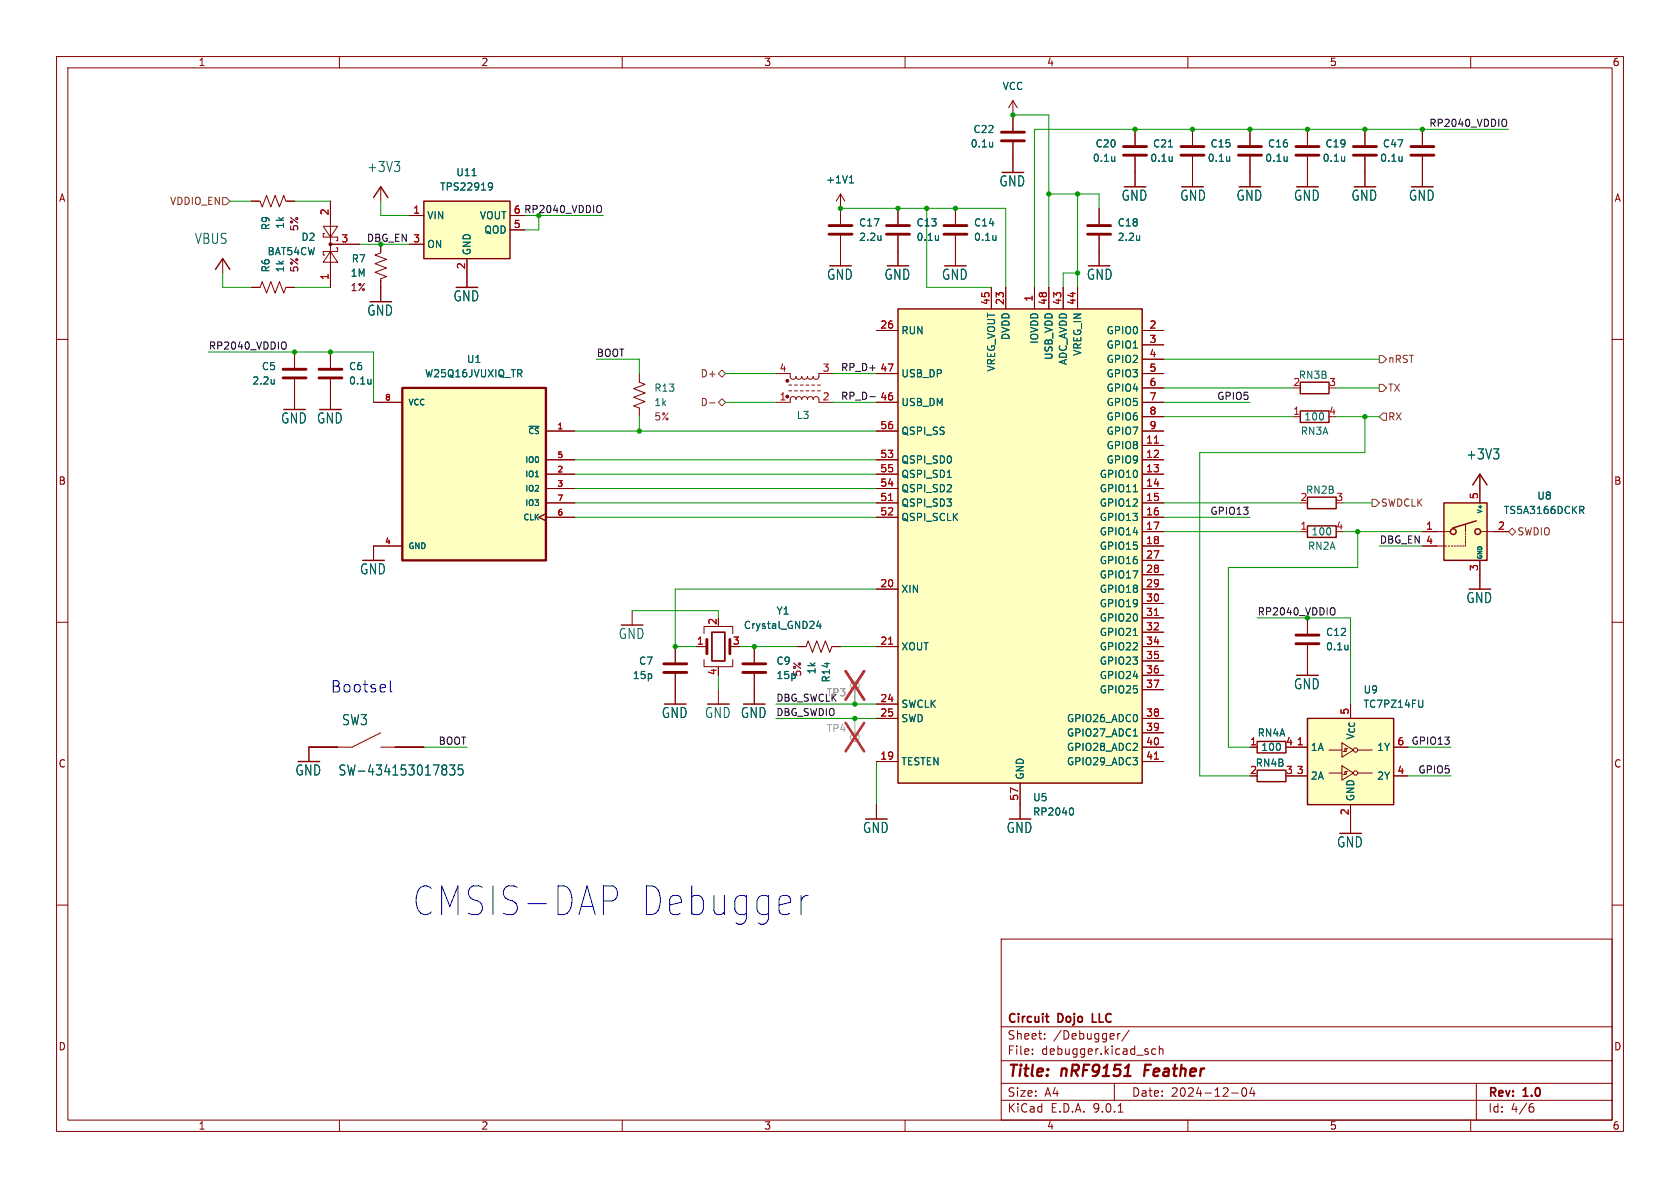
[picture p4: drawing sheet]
<svg xmlns="http://www.w3.org/2000/svg" width="297mm" height="210mm" viewBox="0 0 297 210" stroke-linecap="round" stroke-linejoin="round" font-family="sans-serif">
<g fill="none" stroke="#840000" stroke-width=".18">
<path d="M10 10h277v190h-277zM12 12h273v186h-273zM60 10v2M110 10v2M160 10v2M210 10v2M260 10v2M148.6 34.3v5.3M148.6 34.3l-.8 1.3M148.6 34.3l.8 1.3M200.7 22.9v2.8M200.7 27.7v5.3"/>
<path d="M210.8 30.5v2.5M221 30.5v2.5M241.3 22.9v2.8M241.3 27.7v5.3M251.5 22.9v2.8M251.5 27.7v5.3M148.6 41.7v5.3M158.7 44.5v2.5M10 60h2M228.6 73.7h1.3M285 60h2M229.9 94h1.2"/>
<path d="M10 110h2M285 110h2M180.3 142.2v2.6M10 160h2M177 166h108v32h-108zM285 160h2M60 198v2M110 198v2M160 198v2M177 194.5h108M177 191.5h108M177 187.5h108"/>
<path d="M177 181.5h108M182.5 186.3v.1M182.5 185.5v.1M184.7 183.6v.1M184.7 182.8v.1M197 191.5v3M197.6 182.7v1M197.7 196.6h.8M198 182.7l-.3 .1-.1 .2M199.6 182.1l-1.3 2M204.3 185.5l-.4-.1-.3 .3v.4l.1 .2h.6M205 185.5l.2-.1 .3 .1 .1 .9"/>
<path d="M205 184.9v1.5M210 198v2M217.7 193.2h1.2M219.7 192.4l.2-.1a.81 .81 0 0 1 .6 .6 .81 .81 0 0 1-.3 .8l-.2 .1a.81 .81 0 0 1-.3-1.4zM221.3 192.2l-.3 1.1h.9M221.7 192.8v1M260 198v2M261 191.5v6.5M270.6 195.7h.4l.2 .3-.1 .5-.5 .1M271 195.1l-.4 .1"/>
</g>
<path d="M202.5 188.2l-.2 2" fill="none" stroke="#840000" stroke-width=".4"/>
<path d="M184.8 179.7h.6M193.1 179.2v1.5h.7M185.3 180.7h.1" fill="none" stroke="#840000" stroke-width=".3"/>
<path d="M150.2 32.3h.7M150.3 31.4l.2-.3v1.2M197.1 27.7v.8M197.1 28.4l-.1 .1M237.7 27.7v.8M237.7 28.4v.1M247.9 27.7v.8M247.9 28.4l-.1 .1M155.7 41.6v.9M155.7 42.4h.1" fill="none" stroke="#006464" stroke-width=".18"/>
<path d="M229.9 67.6h5v2h-5zM229.9 72.6h5v2.1h-5zM231.1 87.9h5.1v2h-5.1zM231.1 93h5.1v2h-5.1z" fill="none" stroke="#840000" stroke-width=".25"/>
<path d="M146.6 39.9h4M198.6 25.9h4.1M198.6 27.4h4.1M239.3 25.9h4M239.3 27.4h4M249.4 25.9h4.1M249.4 27.4h4.1M146.6 41.4h4" fill="none" stroke="#840000" stroke-width=".51"/>
<path d="M158.7 54.6h43.2v83.8h-43.2z" fill="#ffffc2"/>
<path d="M158.7 54.6h43.2v83.8h-43.2z" fill="none" stroke="#840000" stroke-width=".25"/>
<g fill="none" stroke="#840000" stroke-width=".18">
<path d="M179.1 17.8l-.8 1.3M179.1 17.8l.7 1.3M179.1 17.8v2.5M168.9 36.8v2.8M194.3 36.8v2.8M154.9 58.4h3.8M168.9 41.7v5.3M175.3 50.8v3.8M177.8 50.8v3.8M182.9 50.8v3.8M185.4 50.8v3.8M188 50.8v3.8"/>
<path d="M190.5 50.8v3.8M194.3 41.7v5.3M201.9 58.4h3.8M154.9 66h3.8M154.9 71.1h3.8M154.9 76.2h3.8M201.9 66h3.8M201.9 71.1h3.8M201.9 76.2h3.8M201.9 61h3.8M201.9 63.5h3.8M201.9 68.6h3.8"/>
<path d="M201.9 73.7h3.8M201.9 78.7h3.8M154.9 81.3h3.8M154.9 83.8h3.8M154.9 86.4h3.8M154.9 88.9h3.8M154.9 91.4h3.8M201.9 81.3h3.8M201.9 83.8h3.8M201.9 86.4h3.8M201.9 88.9h3.8M201.9 91.4h3.8"/>
<path d="M201.9 94h3.8M201.9 96.5h3.8M201.9 99.1h3.8M154.9 104.1h3.8M154.9 114.3h3.8M201.9 104.1h3.8M201.9 114.3h3.8M201.9 101.6h3.8M201.9 106.7h3.8M201.9 109.2h3.8M201.9 111.8h3.8M201.9 116.8h3.8"/>
<path d="M201.9 119.4h3.8M231.1 109.2v2.8M231.1 114v5.4M154.9 124.5h3.8M154.9 127h3.8M154.9 134.6h3.8M180.3 138.4v3.8M201.9 127h3.8M201.9 134.6h3.8M201.9 121.9h3.8M201.9 129.5h3.8M201.9 132.1h3.8"/>
<path d="M154.9 142.2v2.6"/>
</g>
<path d="M176.1 41.6v.9M176.1 42.4h-.1M201.5 41.6v.9M201.5 42.4h-.1M167.5 84.4h.7M200.4 86.9h.7M200.4 112.3h.7M238.3 114v.9M238.3 114.8h-.1M200.4 130.1h.7M189.5 142.8a.79 .79 0 0 1 0 1.3" fill="none" stroke="#006464" stroke-width=".18"/>
<path d="M204.1 78.3h.7M157.1 88.5h.7M157.1 113.9h.7M204.1 108.8h.7M204.1 134.2h.7" fill="none" stroke="#a90000" stroke-width=".18"/>
<path d="M166.9 39.9h4M192.3 39.9h4M166.9 41.4h4M192.3 41.4h4M229.1 112.3h4.1M229.1 113.8h4.1" fill="none" stroke="#840000" stroke-width=".51"/>
<path d="M231.1 127h15.3v15.2h-15.3z" fill="#ffffc2"/>
<path d="M231.1 127h15.3v15.2h-15.3z" fill="none" stroke="#840000" stroke-width=".25"/>
<g fill="none" stroke="#840000" stroke-width=".18">
<path d="M158.7 36.8v2.8M210.8 22.9v2.8M210.8 27.7v2.8M158.7 41.7v2.8M261.6 101.6v2.5M228.6 132.1h2.5M228.6 137.2h2.5M234.9 132.6h2.3M234.9 136.7h2.3M237.2 131.3l2.1 1.3-2.1 1.3zM237.2 135.4l2.1 1.3-2.1 1.2zM237.5 132.8h.5v-.5h-.3v.5"/>
<path d="M237.5 136.9h.5v-.5h-.3v.5M238 132.3h.3M238 136.4h.3M240 132.6h2.6M240 136.7h2.6M246.4 132.1h2.5M246.4 137.2h2.5M238.8 142.2v5.1"/>
<circle cx="239.6" cy="136.7" r=".38"/>
<circle cx="239.6" cy="132.6" r=".38"/>
</g>
<path d="M206.6 26h.7M207.2 27.7v.8M207.2 28.4v.1M165.9 41.6v.9M165.9 42.4h-.1M251.5 123.8v1l-.2 .2" fill="none" stroke="#006464" stroke-width=".18"/>
<path d="M156.7 39.9h4.1M208.8 25.9h4.1M208.8 27.4h4.1M156.7 41.4h4.1" fill="none" stroke="#840000" stroke-width=".51"/>
<path d="M255.3 88.9h7.6v10.2h-7.6z" fill="#ffffc2"/>
<g fill="none" stroke="#840000" stroke-width=".18">
<path d="M58.4 35.6v15.2M179.1 20.3v2.8M179.1 25.1v5.4M221 22.9v2.8M221 27.7v2.8M231.1 22.9v2.8M231.1 27.7v5.3M39.4 45.7v2.6M57.1 40h2.6l-1.3 1.9zM57.4 41.3h-.3v.6h2.6v.6h-.3M58.4 44.5l1.3 1.9h-2.6zM58.4 43.2h5.1"/>
<path d="M59.4 43.8h.3v.7h-2.6v.6h.3M67.3 43.2v1.5l-1 .4 2 .7-2 .8 2 .8-2 .7 2 .8-1 .4v4M58.4 62.2v2.8M58.4 67.1v5.3M66 96.5v2.6M251.5 96.5h4.3M251.5 94h4.8M256 96.5h.3M256.5 96.5h.3M257 96.5h.3M257.6 96.5h.2M258.1 96.5h.2"/>
<path d="M258.6 96.5h.2M259.1 92.7v1.3M259.1 94.2v.3M259.1 94.7v.3M259.1 95.3v.2M259.1 95.8v.2M259.1 96.3v.2M261.6 83.8v5.1M261.6 99.1v2.5M261.9 94h4.8M133.3 114.3v2.8M133.3 119.1v5.4"/>
<path d="M67.3 129.5l-5.1 2.6h-7.6v2.5M67.3 132.1h7.6M119.4 121.9v2.6"/>
</g>
<g fill="none" stroke="#840000" stroke-width=".25">
<path d="M38.1 47.6l1.3-1.9 1.2 1.9M255.3 88.9h7.6v10.2h-7.6zM260.3 85.7l1.3-1.9 1.3 1.9M261 92.1l-4.2 1.2M222.2 136.1h5.1v2.1h-5.1z"/>
<circle cx="256.9" cy="94" r=".51"/>
<circle cx="261.2" cy="94" r=".51"/>
</g>
<g fill="none" stroke="#006464" stroke-width=".18">
<path d="M175.5 25.1v.9M175.5 25.9h-.1M217.4 27.7v.8M217.4 28.4l-.1 .1M227.6 27.7v.8M227.6 28.4l-.1 .1M65.6 67v.9M65.6 67.8h-.1M264 79.3h1l-.5 .7M264.9 80.2v.8M279.3 89.5h.5l.2 .3-.1 .3-.6 .1M279.6 90.2l.4 .6"/>
<path d="M61 135.3l-.6-.1-.2 .2v.5l.6 .3 .2 .5-.3 .3-.6-.1M61.5 135.2l.3 1.8 .3-1.3 .3 1.3 .4-1.8M63.3 136.3h1.2M65.5 135.1l-.4 1.3h1M65.9 135.8v1.2M66.5 135.2h1l-.6 .7a.41 .41 0 0 1 .6 .3l-.2 .7-.6 .1-.2-.2M68.4 135.1l-.4 1.3h1M68.7 135.8v1.2M69.5 137h.8M69.5 135.7l.4-.5v1.8M71.7 135.2h-.7l-.1 .9 .2-.2 .5 .1 .2 .2-.1 .6-.2 .2h-.4l-.2-.2M72.3 135.2h.9l-.5 .7a.41 .41 0 0 1 .5 .3l-.1 .7-.6 .1-.2-.2"/>
<path d="M74 135.3l.3-.1a1.24 1.24 0 0 1 0 1.8h-.1a1.32 1.32 0 0 1-.2-1.7zM75.2 137h.9M75.2 135.7l.5-.5v1.8M76.6 135.2h1l-.6 1.8M78.4 136l-.3 .3v.4l.3 .3h.3l.3-.3v-.4l-.3-.3M78.4 136l-.3-.4 .3-.4h.3l.3 .4-.3 .4M78.4 136h.3M79.5 135.2h.9l-.5 .7a.41 .41 0 0 1 .5 .3l-.1 .7-.6 .1-.2-.2M81.8 135.2h-.7l-.1 .9 .2-.2 .5 .1 .2 .2-.1 .6-.2 .2h-.4l-.2-.2"/>
</g>
<path d="M177 23.4h4.1M177 24.9h4.1M218.9 25.9h4.1M218.9 27.4h4.1M229.1 25.9h4.1M229.1 27.4h4.1M56.4 65.3h4.1M56.4 66.8h4.1M131.3 117.3h4.1M131.3 118.9h4.1" fill="none" stroke="#840000" stroke-width=".51"/>
<circle cx="58.4" cy="43.2" r=".25" fill="#840000" stroke="#840000" stroke-width=".18"/>
<path d="M71.1 68.6h25.4v30.5h-25.4z" fill="#ffffc2"/>
<path d="M71.1 68.6h25.4v30.5h-25.4z" fill="none" stroke="#840000" stroke-width=".41"/>
<g fill="none" stroke="#840000" stroke-width=".18">
<path d="M67.3 33v2.6M82.5 48.3v2.5M52.1 62.2v2.8M52.1 67.1v5.3M66 71.1h5.1M96.5 76.2h5.1M137.2 66h2.5v.8l.5 .3 .4-.2 .1-.4 .1 .4 .3 .1 .5-.1 .1-.4 .2 .4 .3 .1 .4-.1 .1-.4 .1 .3 .3 .2h.4l.3-.5 .1 .4 .5 .1 .3-.2 .1-.8h2.5M139.4 69.1h.6M139.4 68.1h.6M140.5 69.1h.5M140.5 68.1h.5M141.5 69.1h.5"/>
<path d="M141.5 68.1h.5M142.5 69.1h.5M142.5 68.1h.5M143.5 69.1h.5M143.5 68.1h.5M144.5 69.1h.5M144.5 68.1h.5M144.8 70.6l-.2-.3-.3-.2-.4 .1-.1 .4-.2-.3-.3-.2-.4 .1-.2 .4v-.3l-.3-.2-.5 .1-.2 .4-.2-.4-.4-.1-.3 .2-.1 .3-.1-.3-.4-.2-.5 .3v.7h-2.5M144.8 71.1h2.5M66 96.5h5.1M96.5 90.8l-1.3 .6 1.3 .7M96.5 81.3h5.1"/>
<path d="M96.5 83.8h5.1M96.5 86.4h5.1M96.5 88.9h5.1M96.5 91.4h5.1M141 114.3h1.5l.4-1 .7 2 .8-2 .8 2 .7-2 .8 2 .4-1h1.5"/>
</g>
<path d="M69.7 28.5h1l-.5 .7M70.6 29.4v.8M48.5 67v.9M48.5 67.8h-.1M93.5 75.4h1.8" fill="none" stroke="#006464" stroke-width=".18"/>
<path d="M50 65.3h4.1M50 66.8h4.1" fill="none" stroke="#840000" stroke-width=".51"/>
<g fill="#840000" stroke="#840000" stroke-width=".18">
<circle cx="139.2" cy="70.1" r=".25"/>
<circle cx="139.2" cy="67.3" r=".25"/>
</g>
<g fill="none" stroke="#a1a1a1" stroke-width=".18">
<path d="M151.1 127v2.5"/>
<circle cx="151.1" cy="130.3" r=".76"/>
</g>
<path d="M149.5 127.8l3.3 5M152.8 127.8l-3.3 5" fill="none" stroke="#e12e31" stroke-width=".46"/>
<path d="M66 34.9l1.3-1.9 1.3 1.9" fill="none" stroke="#840000" stroke-width=".25"/>
<path d="M74.9 35.6h15.3v10.1h-15.3z" fill="#ffffc2"/>
<path d="M74.9 35.6h15.3v10.1h-15.3zM222.2 131.1h5.1v2h-5.1z" fill="none" stroke="#840000" stroke-width=".25"/>
<g fill="none" stroke="#840000" stroke-width=".18">
<path d="M44.4 35.6h1.6l.4 1 .7-2.1 .8 2.1 .7-2.1 .8 2.1 .8-2.1 .3 1.1h1.6M58.4 35.6v3.8M72.4 38.1h2.5M90.2 38.1h2.5M148.6 36.8v2.8M158.7 36.8v2.8M168.9 36.8v2.8M179.1 20.3v2.8M179.1 25.1v5.4M194.3 36.8v2.8M200.7 22.9v2.8M200.7 27.7v5.3"/>
<path d="M210.8 22.9v2.8M210.8 27.7v5.3M221 22.9v2.8M221 27.7v5.3M231.1 22.9v2.8M231.1 27.7v5.3M241.3 22.9v2.8M241.3 27.7v5.3M251.5 22.9v2.8M251.5 27.7v5.3M44.4 50.8h1.6l.4-1 .7 2 .8-2 .7 2 .8-2 .8 2 .3-1h1.6M58.4 43.2h5.1"/>
<path d="M58.4 47v3.8M67.3 43.2v1.3M67.3 49.5v3.8M72.4 43.2h2.5M82.5 45.7v5.1M90.2 40.6h2.5M148.6 41.7v5.3M154.9 58.4h3.8M158.7 41.7v5.3M168.9 41.7v5.3M175.3 50.8v3.8M177.8 50.8v3.8"/>
<path d="M182.9 50.8v3.8M185.4 50.8v3.8M188 50.8v3.8M190.5 50.8v3.8M194.3 41.7v5.3M201.9 58.4h3.8M52.1 62.2v2.8M52.1 67.1v5.3M58.4 62.2v2.8M58.4 67.1v5.3M66 71.1h5.1M96.5 76.2h5.1"/>
<path d="M113 66v1.6l1 .3-2 .8 2 .8-2 .7 2 .8-2 .8 1 .3v1.6M154.9 76.2h3.8M154.9 71.1h3.8M154.9 66h3.8M201.9 76.2h3.8M201.9 71.1h3.8M201.9 66h3.8M201.9 61h3.8M201.9 63.5h3.8M201.9 68.6h3.8M201.9 73.7h3.8M201.9 78.7h3.8"/>
<path d="M71.1 96.5h-5.1v2.6M96.5 90.8l-1.3 .6 1.3 .7M96.5 81.3h5.1M96.5 83.8h5.1M96.5 86.4h5.1M96.5 88.9h5.1M96.5 91.4h5.1M154.9 81.3h3.8M154.9 83.8h3.8M154.9 86.4h3.8M154.9 88.9h3.8M154.9 91.4h3.8"/>
<path d="M201.9 81.3h3.8M201.9 83.8h3.8M201.9 86.4h3.8M201.9 88.9h3.8M201.9 91.4h3.8M201.9 96.5h3.8M201.9 94h3.8M201.9 99.1h3.8M251.5 96.5h2.5M251.5 94h2.5M261.6 83.8v5.1M261.6 99.1v5"/>
<path d="M264.2 94h2.5M111.8 108v2.5M119.4 114.3v2.8M119.4 119.1v5.4M123.2 114.3h1.8M124.5 112v-1.3h5v1.3M124.5 116.6v1.3h5v-1.3M127 117.9v.2M133.3 114.3v2.8M133.3 119.1v5.4M141 114.3h1.2M147.3 114.3h1.3"/>
<path d="M154.9 114.3h3.8M154.9 104.1h3.8M201.9 114.3h3.8M201.9 104.1h3.8M201.9 101.6h3.8M201.9 106.7h3.8M201.9 109.2h3.8M201.9 111.8h3.8M201.9 116.8h3.8M201.9 119.4h3.8M231.1 109.2v2.8M231.1 114v5.4"/>
<path d="M59.7 132.1h-5.1v2.5M69.8 132.1h5.1M127 121.9v2.6M154.9 124.5h3.8M154.9 127h3.8M154.9 134.6h3.8M180.3 138.4v6.4M201.9 132.1h3.8M201.9 127h3.8M201.9 134.6h3.8M201.9 121.9h3.8M201.9 129.5h3.8"/>
<path d="M221 132.1h1.2M228.6 132.1h2.5M228.6 137.2h2.5M246.4 132.1h2.5M246.4 137.2h2.5M154.9 142.2v2.6M238.8 142.2v5.1"/>
</g>
<g fill="none" stroke="#006464" stroke-width=".18">
<path d="M83.5 31.1h.7M86.6 32.3l.4 .2a.84 .84 0 0 1-.3 1.1h-.2M87.1 32.9l-.3 .2h-.2M150.2 32.3h.7M150.3 31.4l.2-.3v1.2M175.5 25.1v.9M175.5 25.9h-.1M197.1 27.7v.8M197.1 28.4l-.1 .1M206.6 26h.7M207.2 27.7v.8M207.2 28.4v.1"/>
<path d="M217.4 27.7v.8M217.4 28.4l-.1 .1M227.6 27.7v.8M227.6 28.4l-.1 .1M237.7 27.7v.8M237.7 28.4v.1M247.9 27.7v.8M247.9 28.4l-.1 .1M155.7 41.6v.9M155.7 42.4h.1M165.9 41.6v.9M165.9 42.4h-.1"/>
<path d="M176.1 41.6v.9M176.1 42.4h-.1M201.5 41.6v.9M201.5 42.4h-.1M48.5 67v.9M48.5 67.8h-.1M65.6 67v.9M65.6 67.8h-.1M93.5 75.4h1.8M264 79.3h1l-.5 .7M167.5 84.4h.7M200.4 86.9h.7"/>
<path d="M264.9 80.2v.8M279.3 89.5h.5l.2 .3-.1 .3-.6 .1M279.6 90.2l.4 .6M144.7 109.8l-.3 .9h.8M145 110.3v.8M200.4 112.3h.7M238.3 114v.9M238.3 114.8h-.1M61 135.3l-.6-.1-.2 .2v.5l.6 .3 .2 .5-.3 .3-.6-.1M61.5 135.2l.3 1.8 .3-1.3 .3 1.3 .4-1.8M63.3 136.3h1.2M65.5 135.1l-.4 1.3h1"/>
<path d="M65.9 135.8v1.2M66.5 135.2h1l-.6 .7a.41 .41 0 0 1 .6 .3l-.2 .7-.6 .1-.2-.2M68.4 135.1l-.4 1.3h1M68.7 135.8v1.2M69.5 137h.8M69.5 135.7l.4-.5v1.8M71.7 135.2h-.7l-.1 .9 .2-.2 .5 .1 .2 .2-.1 .6-.2 .2h-.4l-.2-.2M72.3 135.2h.9l-.5 .7a.41 .41 0 0 1 .5 .3l-.1 .7-.6 .1-.2-.2M74 135.3l.3-.1a1.24 1.24 0 0 1 0 1.8h-.1a1.32 1.32 0 0 1-.2-1.7zM75.2 137h.9M75.2 135.7l.5-.5v1.8M76.6 135.2h1l-.6 1.8"/>
<path d="M78.4 136l-.3 .3v.4l.3 .3h.3l.3-.3v-.4l-.3-.3M78.4 136l-.3-.4 .3-.4h.3l.3 .4-.3 .4M78.4 136h.3M79.5 135.2h.9l-.5 .7a.41 .41 0 0 1 .5 .3l-.1 .7-.6 .1-.2-.2M81.8 135.2h-.7l-.1 .9 .2-.2 .5 .1 .2 .2-.1 .6-.2 .2h-.4l-.2-.2M200.4 130.1h.7M251.5 123.8v1l-.2 .2M189.5 142.8a.79 .79 0 0 1 0 1.3"/>
</g>
<g fill="none" stroke="#a1a1a1" stroke-width=".18">
<path d="M151.1 121.9v2.6"/>
<circle cx="151.1" cy="121.2" r=".76"/>
</g>
<path d="M149.5 118.6l3.3 5.1M152.8 118.6l-3.3 5.1" fill="none" stroke="#e12e31" stroke-width=".46"/>
<path d="M117.3 117.3h4.1M117.3 118.9h4.1M125 113v2.6M129 113v2.6" fill="none" stroke="#840000" stroke-width=".51"/>
<path d="M125.9 111.8h2.2v5h-2.2z" fill="none" stroke="#840000" stroke-width=".3"/>
<path d="M39.4 34.9h.6l.6 .7-.6 .6h-.6zM125.4 71.2h1M127 66l.6-.6 .7 .6-.7 .7zM127 71.1l.6-.6 .7 .6-.7 .7zM243.8 67.9h.7l.6 .7-.6 .6h-.7zM243.8 62.9h.7l.6 .6-.6 .6h-.7zM244.5 73h.6v1.3h-.6l-.7-.6zM242.6 88.3h.6l.6 .6-.6 .6h-.6zM266.7 94l.6-.7 .7 .7-.7 .6z" fill="none" stroke="#725600" stroke-width=".18"/>
<path d="M106 36.3l.2 .1a.81 .81 0 0 1-.2 1.2M266.1 21.1h.1a.81 .81 0 0 1-.1 1.2M50.3 60.4l.1 .1a.81 .81 0 0 1-.1 1.2M153.8 70.1h.9M235.7 107.4l.1 .1a.81 .81 0 0 1-.1 1.2" fill="none" stroke="#0f0f0f" stroke-width=".18"/>
<g fill="none" stroke="#009600" stroke-width=".18">
<path d="M40.6 35.6h3.8M52.1 35.6h6.3M67.3 35.6v2.5h5.1M106.7 38.1h-11.5v2.5h-2.5M148.6 36.8h29.2v14M163.8 36.8v14h11.5M179.1 20.3h6.3v30.5M185.4 34.3h8.9v2.5M190.5 34.3v16.5M266.7 22.9h-83.8v27.9M39.4 48.3v2.5h5M52.1 50.8h6.3"/>
<path d="M63.5 43.2h8.9M190.5 48.3h-2.5v2.5M36.8 62.2h29.2v8.9M101.6 76.2h53.3M105.4 63.5h7.6v2.5M113 73.7v2.5M128.3 71.1h8.9M128.3 66h8.9M147.3 71.1h7.6M147.3 66h7.6M205.7 63.5h38.1M205.7 73.7h22.9"/>
<path d="M205.7 68.6h22.9M205.7 71.1h15.3M236.2 73.7h7.6M236.2 68.6h7.6M241.3 73.7v6.3h-29.2v57.2h8.9M101.6 91.4h53.3M101.6 86.4h53.3M101.6 81.3h53.3M101.6 83.8h53.3M101.6 88.9h53.3M205.7 91.4h15.3M205.7 88.9h24.2"/>
<path d="M205.7 94h24.2M237.5 88.9h5.1M237.5 94h14M240 94v6.3h-22.8v31.8h3.8M243.8 96.5h7.7M111.8 108h15.2v1.2M127 119.4v2.5M130.8 114.3h10.2M148.6 114.3h6.3M154.9 104.1h-35.5v10.2h3.8M222.2 109.2h16.6v15.3M74.9 132.1h7.6"/>
<path d="M137.2 127h17.7M137.2 124.5h17.7M154.9 134.6v7.6M248.9 132.1h7.6M248.9 137.2h7.6"/>
</g>
<path d="M69 120.3v1.7l.3 .3M106.7 156.6h1.6a1.45 1.45 0 0 1 .9 1.3 1.45 1.45 0 0 1-.9 1.4h-1.6M141.6 158.3v3.4M142.9 158.3a1.13 1.13 0 0 0-1.3 1" fill="none" stroke="#0000c2" stroke-width=".18"/>
<path d="M204.1 78.3h.7M157.1 88.5h.7M157.1 113.9h.7M204.1 108.8h.7M204.1 134.2h.7" fill="none" stroke="#a90000" stroke-width=".18"/>
<g fill="#009600" stroke="#009600" stroke-width=".18">
<circle cx="52.1" cy="62.2" r=".38"/>
<circle cx="58.4" cy="62.2" r=".38"/>
<circle cx="251.5" cy="22.9" r=".38"/>
<circle cx="241.3" cy="22.9" r=".38"/>
<circle cx="231.1" cy="22.9" r=".38"/>
<circle cx="221" cy="22.9" r=".38"/>
<circle cx="241.3" cy="73.7" r=".38"/>
<circle cx="240" cy="94" r=".38"/>
<circle cx="113" cy="76.2" r=".38"/>
<circle cx="185.4" cy="34.3" r=".38"/>
<circle cx="200.7" cy="22.9" r=".38"/>
<circle cx="190.5" cy="34.3" r=".38"/>
<circle cx="210.8" cy="22.9" r=".38"/>
<circle cx="190.5" cy="48.3" r=".38"/>
<circle cx="179.1" cy="20.3" r=".38"/>
<circle cx="148.6" cy="36.8" r=".38"/>
<circle cx="168.9" cy="36.8" r=".38"/>
<circle cx="163.8" cy="36.8" r=".38"/>
<circle cx="158.8" cy="36.8" r=".38"/>
<circle cx="151.1" cy="127" r=".38"/>
<circle cx="151.1" cy="124.5" r=".38"/>
<circle cx="119.4" cy="114.3" r=".38"/>
<circle cx="133.4" cy="114.3" r=".38"/>
</g>
<g font-size="7.1" fill="#0000c2">
<text x="72.6" y="162.3">CMSIS-DAP</text>
<text x="112.7" y="162.3">Debugger</text>
</g>
<text font-size="2.8" fill="#0000c2" x="58.4" y="122.6">Bootsel</text>
<g font-size="2.8" fill="#840000">
<text x="178" y="190.9">Title:</text>
<text x="187.7" y="190.9">nRF9151</text>
<text x="203.1" y="190.9">Feather</text>
</g>
<g font-size="2.5" fill="#006464">
<text x="64.8" y="30.6">+3V3</text>
<text x="176.6" y="33.2">GND</text>
<text x="198.2" y="35.7">GND</text>
<text x="208.5" y="35.7">GND</text>
<text x="218.5" y="35.7">GND</text>
<text x="228.7" y="35.7">GND</text>
<text x="238.8" y="35.7">GND</text>
<text x="249" y="35.7">GND</text>
<text x="34.3" y="43.3">VBUS</text>
<text x="80.1" y="53.5">GND</text>
<text x="146.1" y="49.7">GND</text>
<text x="156.3" y="49.7">GND</text>
<text x="166.4" y="49.7">GND</text>
<text x="192" y="49.7">GND</text>
<text x="64.8" y="56">GND</text>
<text x="49.6" y="75.1">GND GND</text>
<text x="259.1" y="81.4">+3V3</text>
<text x="63.6" y="101.7">GND</text>
<text x="259.1" y="106.8">GND</text>
<text x="109.3" y="113.2">GND</text>
<text x="228.7" y="122.1">GND</text>
<text x="60.4" y="128.4">SW3</text>
<text x="116.9" y="127.1">GND</text>
<text x="124.5" y="127.1">GND GND</text>
<text x="130.9" y="127.1">GND</text>
<text x="52.1" y="137.3">GND</text>
<text x="152.5" y="147.5">GND</text>
<text x="177.9" y="147.5">GND</text>
<text x="236.3" y="150">GND</text>
</g>
<g font-size="2.1" fill="#840000">
<text x="178" y="184">Sheet:</text>
<text x="178" y="181.2">Circuit</text>
<text x="186.2" y="184">/Debugger/</text>
<text x="187.1" y="181.2">Dojo</text>
<text x="193.8" y="181.2">LLC</text>
<text x="178" y="186.7">File:</text>
<text x="184.1" y="186.7">debugger.kicad_sch</text>
<text x="178" y="196.9">KiCad</text>
<text x="178" y="194.1">Size:</text>
<text x="184.7" y="194.1">A4</text>
<text x="185.7" y="196.9">E.D.A.</text>
<text x="193.3" y="196.9">9.0.1</text>
<text x="200" y="194.1">Date:</text>
<text x="207" y="194.1">2024-12-04</text>
<text x="263" y="194.3">Rev:</text>
<text x="263" y="196.9">Id:</text>
<text x="267.1" y="196.9">4/6</text>
<text x="269.4" y="194.3">1.0</text>
</g>
<g font-size="1.8" fill="#840000">
<text x="35" y="11.9">1</text>
<text x="85" y="11.9">2</text>
<text x="135" y="11.9">3</text>
<text x="185" y="11.9">4</text>
<text x="235" y="11.9">5</text>
<text x="285" y="11.9">6</text>
<text x="10.3" y="35.9">A</text>
<text x="285.3" y="35.9">A</text>
<text x="10.3" y="85.9">B</text>
<text x="285.3" y="85.9">B</text>
<text x="10.3" y="135.9">C</text>
<text x="285.3" y="135.9">C</text>
<text x="10.3" y="185.9">D</text>
<text x="285.3" y="185.9">D</text>
<text x="35" y="199.9">1</text>
<text x="85" y="199.9">2</text>
<text x="135" y="199.9">3</text>
<text x="185" y="199.9">4</text>
<text x="235" y="199.9">5</text>
<text x="285" y="199.9">6</text>
</g>
<g font-size="1.8" fill="#006464">
<text x="177.2" y="16.1">VCC</text>
<text x="172" y="23.7">C22</text>
<text x="171.5" y="26.3">0.1u</text>
<text x="193.1" y="28.8">0.1u</text>
<text x="193.6" y="26.3">C20</text>
<text x="203.3" y="28.8">0.1u</text>
<text x="203.7" y="26.3">C21</text>
<text x="213.4" y="28.8">0.1u</text>
<text x="213.9" y="26.3">C15</text>
<text x="223.6" y="28.8">0.1u</text>
<text x="224.1" y="26.3">C16</text>
<text x="233.7" y="28.8">0.1u</text>
<text x="234.2" y="26.3">C19</text>
<text x="243.9" y="28.8">0.1u</text>
<text x="244.4" y="26.3">C47</text>
<text x="77.7" y="33.9">TPS22919</text>
<text x="80.6" y="31.3">U11</text>
<text x="145.9" y="32.6">+1V1</text>
<text x="47.9" y="40.8" transform="rotate(-90 47.9 40.8)">R9</text>
<text x="50.4" y="40.6" transform="rotate(-90 50.4 40.6)">1k</text>
<text x="75.4" y="39">VIN</text>
<text x="84.7" y="39">VOUT</text>
<text x="85.5" y="41.5">QOD</text>
<text x="151.8" y="40.2">C17</text>
<text x="161.9" y="40.2">C13</text>
<text x="172.1" y="40.2">C14</text>
<text x="197.5" y="40.2">C18</text>
<text x="47.2" y="45.3">BAT54CW</text>
<text x="53.2" y="42.8">D2</text>
<text x="62.1" y="46.6">R7</text>
<text x="75.4" y="44">ON</text>
<text x="83.4" y="45.2" transform="rotate(-90 83.4 45.2)">GND</text>
<text x="151.8" y="42.8">2.2u</text>
<text x="161.9" y="42.8">0.1u</text>
<text x="172.1" y="42.8">0.1u</text>
<text x="197.5" y="42.8">2.2u</text>
<text x="47.9" y="48.3" transform="rotate(-90 47.9 48.3)">R6</text>
<text x="50.4" y="48.3" transform="rotate(-90 50.4 48.3)">1k</text>
<text x="61.9" y="49.1">1M</text>
<text x="159.3" y="59.3">RUN</text>
<text x="195.5" y="59.3">GPIO0</text>
<text x="46.2" y="65.6">C5</text>
<text x="61.6" y="65.6">C6</text>
<text x="82.4" y="64.4">U1</text>
<text x="176.1" y="65.8" transform="rotate(-90 176.1 65.8)">VREG_VOUT</text>
<text x="178.7" y="60.2" transform="rotate(-90 178.7 60.2)">DVDD</text>
<text x="183.7" y="60.9" transform="rotate(-90 183.7 60.9)">IOVDD</text>
<text x="186.3" y="63.7" transform="rotate(-90 186.3 63.7)">USB_VDD</text>
<text x="188.8" y="64.6" transform="rotate(-90 188.8 64.6)">ADC_AVDD</text>
<text x="191.4" y="63" transform="rotate(-90 191.4 63)">VREG_IN</text>
<text x="195.5" y="61.8">GPIO1</text>
<text x="195.5" y="64.4">GPIO2</text>
<text x="44.5" y="68.2">2.2u</text>
<text x="61.6" y="68.2">0.1u</text>
<text x="75" y="66.9">W25Q16JVUXIQ_TR</text>
<text x="115.6" y="69.4">R13</text>
<text x="115.6" y="72">1k</text>
<text x="159.3" y="66.9">USB_DP</text>
<text x="159.3" y="72">USB_DM</text>
<text x="195.5" y="66.9">GPIO3</text>
<text x="195.5" y="69.4">GPIO4</text>
<text x="195.5" y="72">GPIO5</text>
<text x="229.5" y="67.2">RN3B</text>
<text x="234.9" y="68.3">3</text>
<text x="140.8" y="74.3">L3</text>
<text x="159.3" y="77.1">QSPI_SS</text>
<text x="195.5" y="74.5">GPIO6</text>
<text x="195.5" y="77.1">GPIO7</text>
<text x="229.9" y="77.1">RN3A</text>
<text x="230.5" y="74.5">100</text>
<text x="159.3" y="82.1">QSPI_SD0</text>
<text x="195.5" y="79.6">GPIO8</text>
<text x="195.5" y="82.1">GPIO9</text>
<text x="159.3" y="84.7">QSPI_SD1</text>
<text x="159.3" y="87.2">QSPI_SD2</text>
<text x="159.3" y="89.8">QSPI_SD3</text>
<text x="194.3" y="84.7">GPIO10</text>
<text x="194.3" y="87.2">GPIO11</text>
<text x="194.3" y="89.8">GPIO12</text>
<text x="230.8" y="87.5">RN2B</text>
<text x="236.1" y="88.6">3</text>
<text x="271.7" y="88.5">U8</text>
<text x="159.3" y="92.3">QSPI_SCLK</text>
<text x="194.3" y="92.3">GPIO13</text>
<text x="194.3" y="94.8">GPIO14</text>
<text x="231.8" y="94.8">100</text>
<text x="265.8" y="91.1">TS5A3166DCKR</text>
<text x="194.3" y="97.4">GPIO15</text>
<text x="194.3" y="99.9">GPIO16</text>
<text x="231.1" y="97.4">RN2A</text>
<text x="159.3" y="105">XIN</text>
<text x="194.3" y="102.5">GPIO17</text>
<text x="194.3" y="105">GPIO18</text>
<text x="194.3" y="107.5">GPIO19</text>
<text x="131.4" y="111.4">Crystal_GND24</text>
<text x="137.2" y="108.8">Y1</text>
<text x="194.3" y="110.1">GPIO20</text>
<text x="194.3" y="112.6">GPIO21</text>
<text x="234.3" y="112.6">C12</text>
<text x="112.9" y="117.7">C7</text>
<text x="137.2" y="117.7">C9</text>
<text x="141.8" y="119.7" transform="rotate(-90 141.8 119.7)">5%</text>
<text x="144.4" y="119.3" transform="rotate(-90 144.4 119.3)">1k</text>
<text x="159.3" y="115.2">XOUT</text>
<text x="194.3" y="115.2">GPIO22</text>
<text x="194.3" y="117.7">GPIO23</text>
<text x="234.3" y="115.2">0.1u</text>
<text x="111.8" y="120.2">15p</text>
<text x="137.2" y="120.2">15p</text>
<text x="146.9" y="120.7" transform="rotate(-90 146.9 120.7)">R14</text>
<text x="159.3" y="125.3">SWCLK</text>
<text x="194.3" y="120.2">GPIO24</text>
<text x="194.3" y="122.8">GPIO25</text>
<text x="241" y="125.3">TC7PZ14FU</text>
<text x="241" y="122.8">U9</text>
<text x="159.3" y="127.9">SWD</text>
<text x="188.5" y="127.9">GPIO26_ADC0</text>
<text x="188.5" y="130.4">GPIO27_ADC1</text>
<text x="222.2" y="130.4">RN4A</text>
<text x="239.6" y="130.9" transform="rotate(-90 239.6 130.9)">V_{CC}</text>
<text x="159.3" y="135.5">TESTEN</text>
<text x="181.2" y="137.9" transform="rotate(-90 181.2 137.9)">GND</text>
<text x="188.5" y="132.9">GPIO28_ADC2</text>
<text x="188.5" y="135.5">GPIO29_ADC3</text>
<text x="221.9" y="135.7">RN4B</text>
<text x="222.9" y="132.9">100</text>
<text x="231.6" y="132.9">1A</text>
<text x="243.4" y="132.9">1Y</text>
<text x="182.5" y="141.8">U5</text>
<text x="231.6" y="138">2A</text>
<text x="239.6" y="141.7" transform="rotate(-90 239.6 141.7)">GND</text>
<text x="243.4" y="138">2Y</text>
<text x="182.5" y="144.4">RP2040</text>
</g>
<g font-size="1.8" fill="#0f0f0f">
<text x="252.6" y="22.5">RP2040_VDDIO</text>
<text x="36.8" y="61.9">RP2040_VDDIO</text>
<text x="105.4" y="63.2">BOOT</text>
<text x="148.6" y="65.7">RP_D+ 47</text>
<text x="148.6" y="70.8">RP_D-</text>
<text x="215.1" y="70.8">GPIO5</text>
<text x="213.9" y="91.1">GPIO13</text>
<text x="243.8" y="96.2">DBG_EN 4</text>
<text x="77.4" y="131.7">BOOT</text>
<text x="249.4" y="131.7">GPIO13</text>
<text x="250.7" y="136.8">GPIO5</text>
</g>
<g font-size="1.8" fill="#725600">
<text x="30" y="36.4">VDDIO_EN</text>
<text x="245.3" y="64.4">nRST</text>
<text x="123.8" y="66.9">D+</text>
<text x="123.8" y="72">D-</text>
<text x="245.3" y="69.4">TX</text>
<text x="245.3" y="74.5">RX</text>
<text x="244" y="89.8">SWDCLK</text>
<text x="268.2" y="94.8">SWDIO</text>
</g>
<g font-size="1.8" fill="#840084">
<text x="52.9" y="41" transform="rotate(-90 52.9 41)">5%</text>
<text x="52.9" y="48.3" transform="rotate(-90 52.9 48.3)">5%</text>
<text x="61.9" y="51.7">1%</text>
<text x="115.6" y="74.5">5%</text>
</g>
<g font-size="1.8" fill="#a90000">
<text x="58.2" y="38.2" transform="rotate(-90 58.2 38.2)">2</text>
<text x="73" y="37.8">1</text>
<text x="90.7" y="40.4">5</text>
<text x="90.7" y="37.8">6</text>
<text x="60.3" y="42.9">3</text>
<text x="73" y="42.9">3</text>
<text x="82.3" y="47.7" transform="rotate(-90 82.3 47.7)">2</text>
<text x="58.2" y="49.6" transform="rotate(-90 58.2 49.6)">1</text>
<text x="182.6" y="53.4" transform="rotate(-90 182.6 53.4)">1</text>
<text x="155.5" y="58.2">26</text>
<text x="175" y="54" transform="rotate(-90 175 54)">45</text>
<text x="177.5" y="54" transform="rotate(-90 177.5 54)">23</text>
<text x="185.2" y="54" transform="rotate(-90 185.2 54)">48</text>
<text x="187.7" y="54" transform="rotate(-90 187.7 54)">43</text>
<text x="190.2" y="54" transform="rotate(-90 190.2 54)">44</text>
<text x="203.1" y="58.2">2</text>
<text x="137.7" y="65.8">4</text>
<text x="145.3" y="65.8">3</text>
<text x="155.5" y="65.8">47</text>
<text x="203.1" y="60.7">3</text>
<text x="203.1" y="63.2">4</text>
<text x="203.1" y="65.8">5</text>
<text x="137.7" y="70.9">1</text>
<text x="145.3" y="70.9">2</text>
<text x="155.5" y="70.9">46</text>
<text x="203.1" y="68.3">6</text>
<text x="203.1" y="70.9">7</text>
<text x="228.5" y="68.3">2</text>
<text x="155.5" y="75.9">56</text>
<text x="203.1" y="73.4">8</text>
<text x="203.1" y="75.9">9</text>
<text x="228.5" y="73.4">1</text>
<text x="234.9" y="73.4">4</text>
<text x="155.5" y="81">53</text>
<text x="155.5" y="83.6">55</text>
<text x="202.5" y="78.5">11</text>
<text x="202.5" y="81">12</text>
<text x="202.5" y="83.6">13</text>
<text x="155.5" y="86.1">54</text>
<text x="155.5" y="88.6">51</text>
<text x="202.5" y="86.1">14</text>
<text x="202.5" y="88.6">15</text>
<text x="229.8" y="88.6">2</text>
<text x="261.4" y="88.3" transform="rotate(-90 261.4 88.3)">5</text>
<text x="155.5" y="91.2">52</text>
<text x="202.5" y="91.2">16</text>
<text x="202.5" y="93.7">17</text>
<text x="229.8" y="93.7">1</text>
<text x="236.1" y="93.7">4</text>
<text x="252" y="93.7">1</text>
<text x="264.7" y="93.7">2</text>
<text x="202.5" y="96.3">18</text>
<text x="202.5" y="98.8">27</text>
<text x="202.5" y="101.3">28</text>
<text x="252" y="96.3">4</text>
<text x="261.4" y="101" transform="rotate(-90 261.4 101)">3</text>
<text x="155.5" y="103.9">20</text>
<text x="202.5" y="103.9">29</text>
<text x="202.5" y="106.4">30</text>
<text x="126.7" y="110.6" transform="rotate(-90 126.7 110.6)">2</text>
<text x="202.5" y="109">31</text>
<text x="202.5" y="111.5">32</text>
<text x="123.1" y="114">1</text>
<text x="126.7" y="119.5" transform="rotate(-90 126.7 119.5)">4</text>
<text x="129.5" y="114">3</text>
<text x="155.5" y="114">21</text>
<text x="202.5" y="114">34</text>
<text x="202.5" y="116.6">35</text>
<text x="202.5" y="119.1">36</text>
<text x="155.5" y="124.2">24</text>
<text x="202.5" y="121.7">37</text>
<text x="155.5" y="126.7">25</text>
<text x="202.5" y="126.7">38</text>
<text x="202.5" y="129.3">39</text>
<text x="202.5" y="131.8">40</text>
<text x="220.9" y="131.8">1</text>
<text x="227.3" y="131.8">4</text>
<text x="229.2" y="131.8">1</text>
<text x="238.5" y="126.4" transform="rotate(-90 238.5 126.4)">5</text>
<text x="246.9" y="131.8">6</text>
<text x="155.5" y="134.4">19</text>
<text x="202.5" y="134.4">41</text>
<text x="220.9" y="136.9">2</text>
<text x="227.3" y="136.9">3</text>
<text x="229.2" y="136.9">3</text>
<text x="246.9" y="136.9">4</text>
<text x="180.1" y="141.6" transform="rotate(-90 180.1 141.6)">57</text>
<text x="238.5" y="144.2" transform="rotate(-90 238.5 144.2)">2</text>
</g>
<g font-size="1.8" fill="#009600">
<text x="90.7" y="37.8">6 RP2040_VDDIO</text>
<text x="64.8" y="42.8">DBG_EN 3</text>
<text x="222.2" y="108.9">RP2040_VDDIO</text>
</g>
<g font-size="1.8" fill="#989898">
<text x="146.1" y="123.3">TP3</text>
<text x="146.1" y="129.6">TP4</text>
</g>
<g font-size="1.7" fill="#0f0f0f">
<text x="137.2" y="124.1">DBG_SWCLK</text>
<text x="137.2" y="126.7">DBG_SWDIO</text>
</g>
<g font-size="1.4" fill="#a90000">
<text x="68" y="70.9">8</text>
<text x="98.4" y="75.9">1</text>
<text x="98.4" y="81">5</text>
<text x="98.4" y="83.6">2</text>
<text x="98.4" y="86.1">3</text>
<text x="98.4" y="88.6">7</text>
<text x="98.4" y="91.2">6</text>
<text x="68" y="96.3">4</text>
</g>
<g font-size="1.4" fill="#006464">
<text x="72.1" y="71.9">VCC</text>
<text x="93.3" y="76.9">~{CS}</text>
<text x="92.7" y="82">IO0</text>
<text x="92.7" y="84.6">IO1</text>
<text x="92.7" y="87.1">IO2</text>
<text x="92.7" y="89.6">IO3</text>
<text x="92.4" y="92.2">CLK</text>
<text x="72.1" y="97.3">GND</text>
</g>
<g font-size="1.1" fill="#006464">
<text x="262.2" y="90.9" transform="rotate(-90 262.2 90.9)">V+</text>
<text x="262.2" y="98.9" transform="rotate(-90 262.2 98.9)">GND</text>
</g>
</svg>
